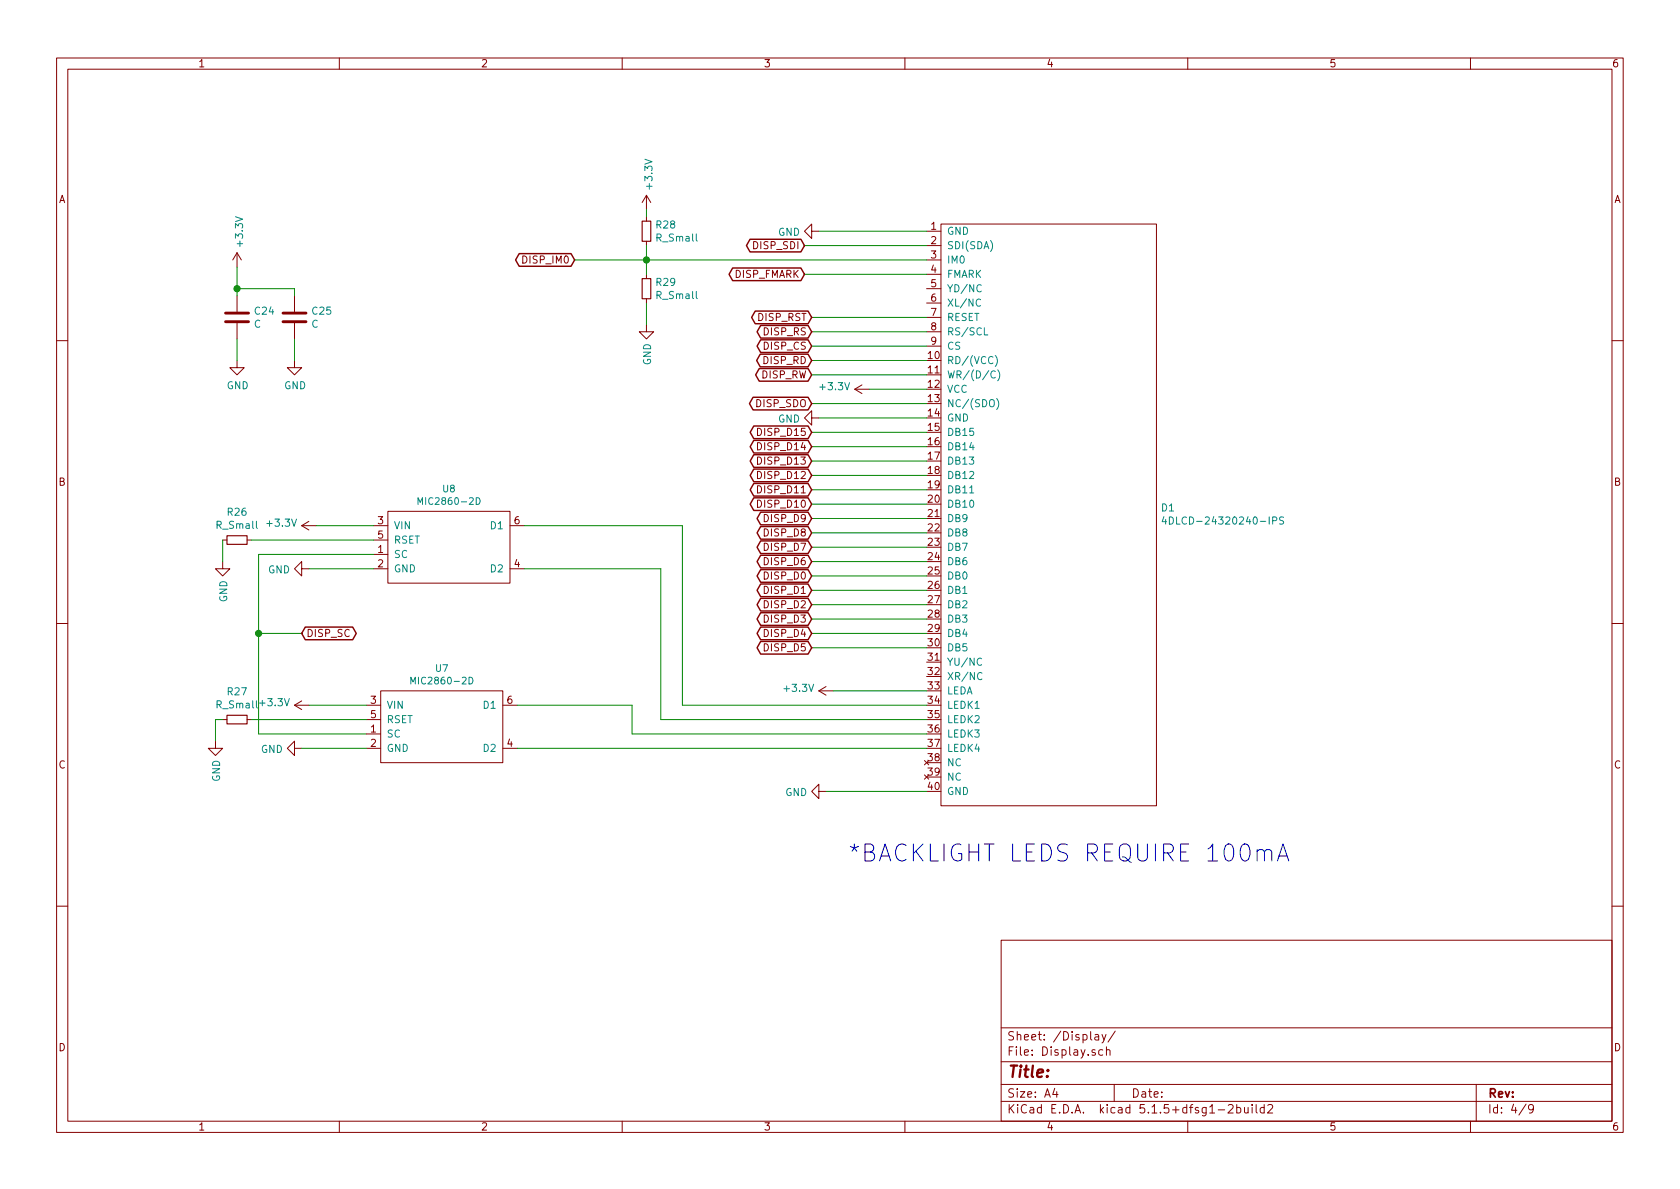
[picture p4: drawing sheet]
<svg xmlns="http://www.w3.org/2000/svg" width="297mm" height="210mm" viewBox="0 0 297 210" stroke-linecap="round" stroke-linejoin="round" font-family="sans-serif">
<g fill="none" stroke="#840000" stroke-width=".18">
<path d="M10 10.3h277v189.9h-277zM12 12.2h273v186.1h-273zM60 10.3v1.9M110 10.3v1.9M160 10.3v1.9M210 10.3v1.9M260 10.3v1.9M114.3 34.5l-.8 1.3M114.3 34.5v2.6M114.3 38.3v.8M114.3 34.5l.8 1.3M166.4 39.6h38.1v102.9h-38.1z"/>
<path d="M41.9 44.7v2.5M41.9 52.3v2.8M41.9 57.1v2.8M41.9 44.7l-.8 1.3M41.9 44.7l.8 1.3M52.1 52.3v2.8M52.1 57.1v2.8M114.3 57.4v1.3h1.3l-1.3 1.2-1.3-1.2h1.3M114.3 42.7v.7M114.3 48.5v.8M114.3 52.8v.8M143.5 40.9v-1.3l-1.3 1.3 1.3 1.3v-1.3h1.3"/>
<path d="M163.8 40.9h2.6M163.8 43.4h2.6M163.8 46h2.6M163.8 48.5h2.6M163.8 51h2.6M163.8 53.6h2.6M163.8 56.1h2.6M163.8 58.7h2.6M10 60.2h2M41.9 63.7v1.3h1.3l-1.3 1.3-1.3-1.3h1.3M52.1 63.7v1.3h1.2l-1.2 1.3-1.3-1.3h1.3M143.5 73.9v-1.3l-1.3 1.3 1.3 1.3v-1.3h1.3"/>
<path d="M151.1 68.8l1.3 .8M151.1 68.8h2.6M152.4 68.1l-1.3 .7M163.8 61.2h2.6M285 60.2h2M39.4 99.3v1.3h1.2l-1.2 1.2-1.3-1.2h1.3M39.4 95.5h.7M43.7 95.5h.7M53.3 93h2.6M53.3 93l1.3 .7M54.6 92.2l-1.3 .8M66 98h2.6"/>
<path d="M66 93h2.6M66 95.5h2.6M68.6 90.4h21.6v12.7h-21.6zM90.2 93h2.5M10 110.3h2M53.3 100.6v-1.3l-1.2 1.3 1.2 1.2v-1.2h1.3M66 100.6h2.6M90.2 100.6h2.5M285 110.3h2M38.1 131.1v1.2h1.3l-1.3 1.3-1.3-1.3h1.3M39.4 127.2h.7M43.7 127.2h.7"/>
<path d="M52.1 132.3v-1.2l-1.3 1.2 1.3 1.3v-1.3h1.2M52.1 124.7h2.5M52.1 124.7l1.2 .8M53.3 123.9l-1.2 .8M64.8 129.8h2.5M64.8 132.3h2.5M64.8 124.7h2.5M64.8 127.2h2.5M67.3 122.2h21.6v12.7h-21.6zM88.9 132.3h2.5M88.9 124.7h2.5M144.8 139.9v-1.2l-1.3 1.2 1.3 1.3v-1.3h1.2"/>
<path d="M144.8 122.2l1.2 .7M144.8 122.2h2.5M146 121.4l-1.2 .8M163.4 134.5l.8 .7M163.4 137l.8 .8M164.2 134.5l-.8 .7M164.2 137l-.8 .8M10 160.2h2M177 166.3h108v32h-108zM285 160.2h2M60 198.3v1.9M110 198.3v1.9"/>
<path d="M160 198.3v1.9M177 194.8h108M177 191.8h108M177 187.8h108M177 181.8h108M186.5 192.5l-.4 1h1M186.8 193v1M193.6 183h.6l.1 .9M194.3 183.3l-.5 .1-.3 .2 .3 .3 .5-.1M194.8 182.9l.4 1M195 185.7l-.4-.1-.3 .3v.6l.3 .1 .4-.1M195.6 182.9l-.6 1.4-.2 .1"/>
<path d="M195.6 185.7l.2-.1 .4 .1 .1 .9M195.6 185.1v1.5M197 191.8v3M197.2 182.3l-1.3 2M210 198.3v1.9M215.4 196.3h1.1M217.2 195.5l.2-.2h.4l.2 .5-.9 1h.9M218.7 195.9l.4-.1 .3 .3-.1 .6h-.6M218.7 195.3v1.5M220 195.8l.1 .9 .3 .1 .3-.1M220.7 195.8v1M221.4 195.3v.2"/>
<path d="M221.4 195.8v1M222.1 195.3v1.3l.2 .2M223.5 195.9l-.4-.1-.3 .3 .1 .6 .2 .1 .4-.1M223.5 195.3v1.5M224.2 195.5l.2-.2h.3l.3 .5-.9 1h.9M260 198.3v1.9M261 191.8v6.5M269.8 195.2l-1.2 2M271.1 196l-.3 .3-.4-.1-.1-.2v-.4l.1-.2 .4-.1 .2 .2a1.19 1.19 0 0 1-.2 1.2l-.4 .1"/>
</g>
<path d="M39.9 56.9h4M39.9 55.4h4M50 56.9h4.1M50 55.4h4.1" fill="none" stroke="#840000" stroke-width=".51"/>
<g fill="none" stroke="#008484" stroke-width=".18">
<path d="M173.4 53a.6 .6 0 0 0-.9 .4 .6 .6 0 0 0 .6 .7l.3-.1M173.5 50.5a.51 .51 0 0 0-.6 0 .51 .51 0 0 0-.2 .6 .46 .46 0 0 0 .3 .5 .46 .46 0 0 0 .5-.1M174 58v1.2h.7M176 62.9a1.4 1.4 0 0 1 0 1.9M176 65.7a.6 .6 0 0 0-.9 .4 .6 .6 0 0 0 .6 .7l.3-.1M176.2 70.5a1.47 1.47 0 0 1 0 1.9M176.4 65.4a1.47 1.47 0 0 1 0 1.9M73.9 89.2v-1.2l.4 .8 .4-.8v1.2M84.2 88a.6 .6 0 0 1 .7 .6 .6 .6 0 0 1-.7 .6zM171.4 87.2h.8M205.8 91.4l-.3 .8h.8M206.1 91.8v.9"/>
<path d="M206.8 91.4a.64 .64 0 0 1 .7 .6 .64 .64 0 0 1-.7 .7zM225 92.1l.6-.1 .2-.2-.1-.3-.2-.1h-.5v1.3M226.9 91.5l-.4-.1-.2 .1v.5l.6 .2v.3l-.2 .2-.5-.1M82.9 119.8a.6 .6 0 0 1 .7 .6 .6 .6 0 0 1-.7 .5zM173.6 116.5a.6 .6 0 0 0-.9 .4 .6 .6 0 0 0 .6 .7l.3-.1M173.6 119a.6 .6 0 0 0-.8 .5 .6 .6 0 0 0 .6 .7l.2-.1M72.6 120.9v-1.1l.4 .8 .4-.8v1.1"/>
</g>
<path d="M113.5 39.1h1.6v3.6h-1.6zM113.5 49.3h1.6v3.5h-1.6zM40.1 94.7h3.6v1.6h-3.6zM40.1 126.5h3.6v1.5h-3.6z" fill="none" stroke="#840000" stroke-width=".2"/>
<g fill="none" stroke="#008400" stroke-width=".18">
<path d="M114.3 37.1v1.2M41.9 47.2v5.1M41.9 59.9v3.8M41.9 51h10.2v1.3M52.1 59.9v3.8M101.6 46h62.2M114.3 43.4v5.1M114.3 53.6v3.8M142.2 48.5h21.6M142.2 43.4h21.6M143.5 56.1h20.3M143.5 58.7h20.3"/>
<path d="M144.8 40.9h19M143.5 71.4h20.3M143.5 61.2h20.3M143.5 63.7h20.3M143.5 66.3h20.3M143.5 76.4h20.3M143.5 79h20.3M144.8 73.9h19M153.7 68.8h10.1M39.4 95.5v3.8M44.4 95.5h21.6M55.9 93h10.1"/>
<path d="M66 98h-20.3v31.8h19.1M92.7 93h27.9v31.7h43.2M143.5 96.8h20.3M143.5 99.3h20.3M143.5 94.2h20.3M143.5 91.7h20.3M143.5 89.1h20.3M143.5 86.6h20.3M143.5 84.1h20.3M143.5 81.5h20.3M45.7 112h7.6M54.6 100.6h11.4"/>
<path d="M92.7 100.6h24.1v26.6h47M143.5 114.5h20.3M143.5 112h20.3M143.5 109.5h20.3M143.5 106.9h20.3M143.5 104.4h20.3M143.5 101.8h20.3M39.4 127.2h-1.3v3.9M44.4 127.2h20.4M53.3 132.3h11.5M54.6 124.7h10.2M91.4 124.7h20.4v5.1h52"/>
<path d="M91.4 132.3h72.4M146 139.9h17.8M147.3 122.2h16.5"/>
</g>
<g fill="none" stroke="#840000" stroke-width=".25">
<path d="M91.8 44.9h9.2l.6 1.1-.6 1.1h-9.2l-.6-1.1zM129.5 47.4h12.1l.6 1.1-.6 1.1h-12.1l-.6-1.1zM132.6 42.3h9l.6 1.1-.6 1.1h-9l-.6-1.1zM133.5 55h9.4l.6 1.1-.6 1.1h-9.4l-.6-1.1zM134.5 57.6h8.4l.6 1.1-.6 1.1h-8.4l-.6-1.1zM133.1 70.3h9.8l.6 1.1-.6 1.1h-9.8l-.6-1.1zM133.3 75.3h9.6l.6 1.1-.6 1.2h-9.6l-.7-1.2zM133.3 77.9h9.6l.6 1.1-.6 1.1h-9.6l-.7-1.1zM134.2 65.2h8.7l.6 1.1-.6 1.1h-8.7l-.6-1.1zM134.4 62.6h8.5l.6 1.1-.6 1.2h-8.5l-.6-1.2zM134.5 60.1h8.4l.6 1.1-.6 1.1h-8.4l-.6-1.1zM133.3 80.4h9.6l.6 1.1-.6 1.1h-9.6l-.7-1.1z"/>
<path d="M133.3 83h9.6l.6 1.1-.6 1.1h-9.6l-.7-1.1zM133.3 85.5h9.6l.6 1.1-.6 1.1h-9.6l-.7-1.1zM133.3 88h9.6l.6 1.1-.6 1.2h-9.6l-.7-1.2zM134.5 90.6h8.4l.6 1.1-.6 1.1h-8.4l-.6-1.1zM134.5 93.1h8.4l.6 1.1-.6 1.1h-8.4l-.6-1.1zM134.5 95.7h8.4l.6 1.1-.6 1.1h-8.4l-.6-1.1zM134.5 98.2h8.4l.6 1.1-.6 1.1h-8.4l-.6-1.1zM54 110.9h8.4l.6 1.1-.6 1.1h-8.4l-.7-1.1zM134.5 113.4h8.4l.6 1.1-.6 1.2h-8.4l-.6-1.2zM134.5 100.7h8.4l.6 1.1-.6 1.2h-8.4l-.6-1.2zM134.5 103.3h8.4l.6 1.1-.6 1.1h-8.4l-.6-1.1zM134.5 110.9h8.4l.6 1.1-.6 1.1h-8.4l-.6-1.1z"/>
<path d="M134.5 105.8h8.4l.6 1.1-.6 1.1h-8.4l-.6-1.1zM134.5 108.4h8.4l.6 1.1-.6 1.1h-8.4l-.6-1.1z"/>
</g>
<path d="M222.3 150.5a.76 .76 0 0 1 1.3 .2v1.5M223.6 150.7l.1-.3 .3-.2h.4l.3 .2 .2 .3v1.5M225.9 152.2l.9-3 1.1 3M226.1 151.4h1.5" fill="none" stroke="#0000c2" stroke-width=".18"/>
<g fill="#008400" stroke="#008400" stroke-width=".25">
<circle cx="45.7" cy="112" r=".51"/>
<circle cx="41.9" cy="51" r=".51"/>
<circle cx="114.3" cy="46" r=".51"/>
</g>
<text font-size="4.2" fill="#0000c2" x="149.9" y="152.4">*BACKLIGHT LEDS REQUIRE 100mA</text>
<text font-size="2.8" fill="#840000" x="178" y="190.5">Title:</text>
<g font-size="2.1" fill="#840000">
<text x="178" y="184">Sheet: /Display/</text>
<text x="178" y="186.7">File: Display.sch</text>
<text x="178" y="196.9">KiCad E.D.A. kicad 5.1.5+dfsg1-2build2</text>
<text x="178" y="194.1">Size: A4</text>
<text x="200" y="194.1">Date:</text>
<text x="263" y="194.1">Rev:</text>
<text x="263" y="196.9">Id: 4/9</text>
</g>
<g font-size="1.8" fill="#840000">
<text x="35" y="11.9">1</text>
<text x="85" y="11.9">2</text>
<text x="135" y="11.9">3</text>
<text x="185" y="11.9">4</text>
<text x="235" y="11.9">5</text>
<text x="285" y="11.9">6</text>
<text x="10.4" y="35.9">A</text>
<text x="285.4" y="35.9">A</text>
<text x="164.6" y="40.6">1</text>
<text x="92.8" y="46.6">DISP_IM0</text>
<text x="133.4" y="44.1">DISP_SDI</text>
<text x="164.6" y="43.2">2</text>
<text x="164.6" y="45.7">3</text>
<text x="129.9" y="49.1">DISP_FMARK</text>
<text x="164.6" y="48.3">4</text>
<text x="164.6" y="50.8">5</text>
<text x="164.6" y="53.3">6</text>
<text x="134.1" y="56.8">DISP_RST</text>
<text x="135.2" y="59.3">DISP_RS</text>
<text x="164.6" y="55.9">7</text>
<text x="164.6" y="58.4">8</text>
<text x="135.1" y="64.4">DISP_RD</text>
<text x="135.2" y="61.8">DISP_CS</text>
<text x="164.1" y="63.5">10</text>
<text x="164.6" y="61">9</text>
<text x="134.7" y="66.9">DISP_RW</text>
<text x="164.1" y="66">11</text>
<text x="164.1" y="68.6">12</text>
<text x="164.1" y="71.1">13</text>
<text x="133.8" y="72">DISP_SDO</text>
<text x="134.4" y="77.1">DISP_D15</text>
<text x="164.1" y="73.7">14</text>
<text x="164.1" y="76.2">15</text>
<text x="134.4" y="79.6">DISP_D14</text>
<text x="134.4" y="82.2">DISP_D13</text>
<text x="164.1" y="78.7">16</text>
<text x="164.1" y="81.3">17</text>
<text x="164.1" y="83.8">18</text>
<text x="10.4" y="85.9">B</text>
<text x="134.4" y="84.7">DISP_D12</text>
<text x="134.4" y="87.2">DISP_D11</text>
<text x="134.4" y="89.8">DISP_D10</text>
<text x="164.1" y="86.4">19</text>
<text x="164.1" y="88.9">20</text>
<text x="285.4" y="85.9">B</text>
<text x="66.8" y="92.7">3</text>
<text x="66.8" y="95.2">5</text>
<text x="91" y="92.7">6</text>
<text x="135.4" y="92.3">DISP_D9</text>
<text x="135.4" y="94.9">DISP_D8</text>
<text x="164.1" y="91.4">21</text>
<text x="164.1" y="94">22</text>
<text x="66.8" y="97.8">1</text>
<text x="66.8" y="100.3">2</text>
<text x="91" y="100.3">4</text>
<text x="135.4" y="97.4">DISP_D7</text>
<text x="135.4" y="99.9">DISP_D6</text>
<text x="164.1" y="96.5">23</text>
<text x="164.1" y="99.1">24</text>
<text x="164.1" y="101.6">25</text>
<text x="135.4" y="102.5">DISP_D0</text>
<text x="135.4" y="105">DISP_D1</text>
<text x="135.4" y="107.6">DISP_D2</text>
<text x="164.1" y="104.1">26</text>
<text x="164.1" y="106.7">27</text>
<text x="54.1" y="112.6">DISP_SC</text>
<text x="135.4" y="112.6">DISP_D4</text>
<text x="135.4" y="110.1">DISP_D3</text>
<text x="164.1" y="109.2">28</text>
<text x="164.1" y="111.8">29</text>
<text x="135.4" y="115.2">DISP_D5</text>
<text x="164.1" y="114.3">30</text>
<text x="164.1" y="116.8">31</text>
<text x="164.1" y="119.4">32</text>
<text x="65.6" y="124.5">3</text>
<text x="89.7" y="124.5">6</text>
<text x="164.1" y="121.9">33</text>
<text x="164.1" y="124.5">34</text>
<text x="65.6" y="129.5">1</text>
<text x="65.6" y="127">5</text>
<text x="164.1" y="127">35</text>
<text x="164.1" y="129.5">36</text>
<text x="10.4" y="135.9">C</text>
<text x="65.6" y="132.1">2</text>
<text x="89.7" y="132.1">4</text>
<text x="164.1" y="132.1">37</text>
<text x="164.1" y="134.6">38</text>
<text x="164.1" y="137.2">39</text>
<text x="285.4" y="135.9">C</text>
<text x="164.1" y="139.7">40</text>
<text x="10.4" y="185.9">D</text>
<text x="285.4" y="185.9">D</text>
<text x="35" y="199.9">1</text>
<text x="85" y="199.9">2</text>
<text x="135" y="199.9">3</text>
<text x="185" y="199.9">4</text>
<text x="235" y="199.9">5</text>
<text x="285" y="199.9">6</text>
</g>
<g font-size="1.8" fill="#008484">
<text x="115.4" y="33.2" transform="rotate(-90 115.4 33.2)">+3.3V</text>
<text x="116.1" y="40.4">R28</text>
<text x="137.6" y="41.7">GND</text>
<text x="167.4" y="41.5">GND</text>
<text x="43" y="43.4" transform="rotate(-90 43 43.4)">+3.3V</text>
<text x="116.2" y="42.7">R_Small</text>
<text x="167.4" y="44.1">SDI(SDA)</text>
<text x="167.4" y="46.6">IM0</text>
<text x="116.1" y="50.6">R29</text>
<text x="116.2" y="52.9">R_Small</text>
<text x="167.4" y="49.1">FMARK</text>
<text x="167.4" y="51.7">YD/NC</text>
<text x="44.9" y="58">C</text>
<text x="45.1" y="55.6">C24</text>
<text x="55.1" y="58">C</text>
<text x="55.3" y="55.6">C25</text>
<text x="167.4" y="54.2">XL/NC</text>
<text x="167.4" y="56.8">RESET</text>
<text x="167.4" y="59.3">RS/SCL</text>
<text x="115.1" y="64.6" transform="rotate(-90 115.1 64.6)">GND</text>
<text x="167.4" y="64.4">RD/(VCC)</text>
<text x="167.4" y="61.8">CS</text>
<text x="40.1" y="68.8">GND</text>
<text x="50.2" y="68.8">GND</text>
<text x="145.2" y="69">+3.3V</text>
<text x="167.4" y="66.9">WR/(D/C)</text>
<text x="167.4" y="69.5">VCC</text>
<text x="137.6" y="74.7">GND</text>
<text x="167.4" y="72">NC/(SDO)</text>
<text x="167.4" y="74.5">GND</text>
<text x="167.4" y="77.1">DB15</text>
<text x="167.4" y="79.6">DB14</text>
<text x="167.4" y="82.2">DB13</text>
<text x="167.4" y="84.7">DB12</text>
<text x="167.4" y="87.2">DB11</text>
<text x="167.4" y="89.8">DB10</text>
<text x="38.4" y="93.5">R_Small</text>
<text x="40.3" y="91.2">R26</text>
<text x="47.4" y="93.1">+3.3V</text>
<text x="69.6" y="93.6">VIN</text>
<text x="86.9" y="93.6">D1</text>
<text x="167.4" y="92.3">DB9</text>
<text x="167.4" y="94.9">DB8</text>
<text x="205.4" y="90.4">D1</text>
<text x="207.3" y="92.8">4DLCD-24320240-IPS</text>
<text x="47.4" y="101.4">GND</text>
<text x="69.6" y="98.7">SC</text>
<text x="69.6" y="101.2">GND</text>
<text x="69.6" y="96.1">RSET</text>
<text x="86.9" y="101.2">D2</text>
<text x="167.4" y="97.4">DB7</text>
<text x="167.4" y="99.9">DB6</text>
<text x="40.2" y="106.5" transform="rotate(-90 40.2 106.5)">GND</text>
<text x="167.4" y="102.5">DB0</text>
<text x="167.4" y="105">DB1</text>
<text x="167.4" y="107.6">DB2</text>
<text x="167.4" y="110.1">DB3</text>
<text x="167.4" y="112.6">DB4</text>
<text x="167.4" y="115.2">DB5</text>
<text x="167.4" y="117.7">YU/NC</text>
<text x="38.4" y="125.3">R_Small</text>
<text x="40.3" y="123">R27</text>
<text x="46.1" y="124.9">+3.3V</text>
<text x="68.3" y="125.3">VIN</text>
<text x="85.6" y="125.3">D1</text>
<text x="138.8" y="122.3">+3.3V</text>
<text x="167.4" y="120.3">XR/NC</text>
<text x="167.4" y="122.8">LEDA</text>
<text x="167.4" y="125.3">LEDK1</text>
<text x="68.3" y="130.4">SC</text>
<text x="68.3" y="127.9">RSET</text>
<text x="167.4" y="127.9">LEDK2</text>
<text x="167.4" y="130.4">LEDK3</text>
<text x="46.1" y="133.1">GND</text>
<text x="68.3" y="133">GND</text>
<text x="85.6" y="133">D2</text>
<text x="167.4" y="133">LEDK4</text>
<text x="167.4" y="135.5">NC</text>
<text x="38.9" y="138.3" transform="rotate(-90 38.9 138.3)">GND</text>
<text x="138.8" y="140.8">GND</text>
<text x="167.4" y="138">NC</text>
<text x="167.4" y="140.6">GND</text>
</g>
<g font-size="1.7" fill="#008484">
<text x="74.7" y="89.2">MIC2860-2D</text>
<text x="78.3" y="87">U8</text>
<text x="77" y="118.8">U7</text>
<text x="73.4" y="121">MIC2860-2D</text>
</g>
</svg>
